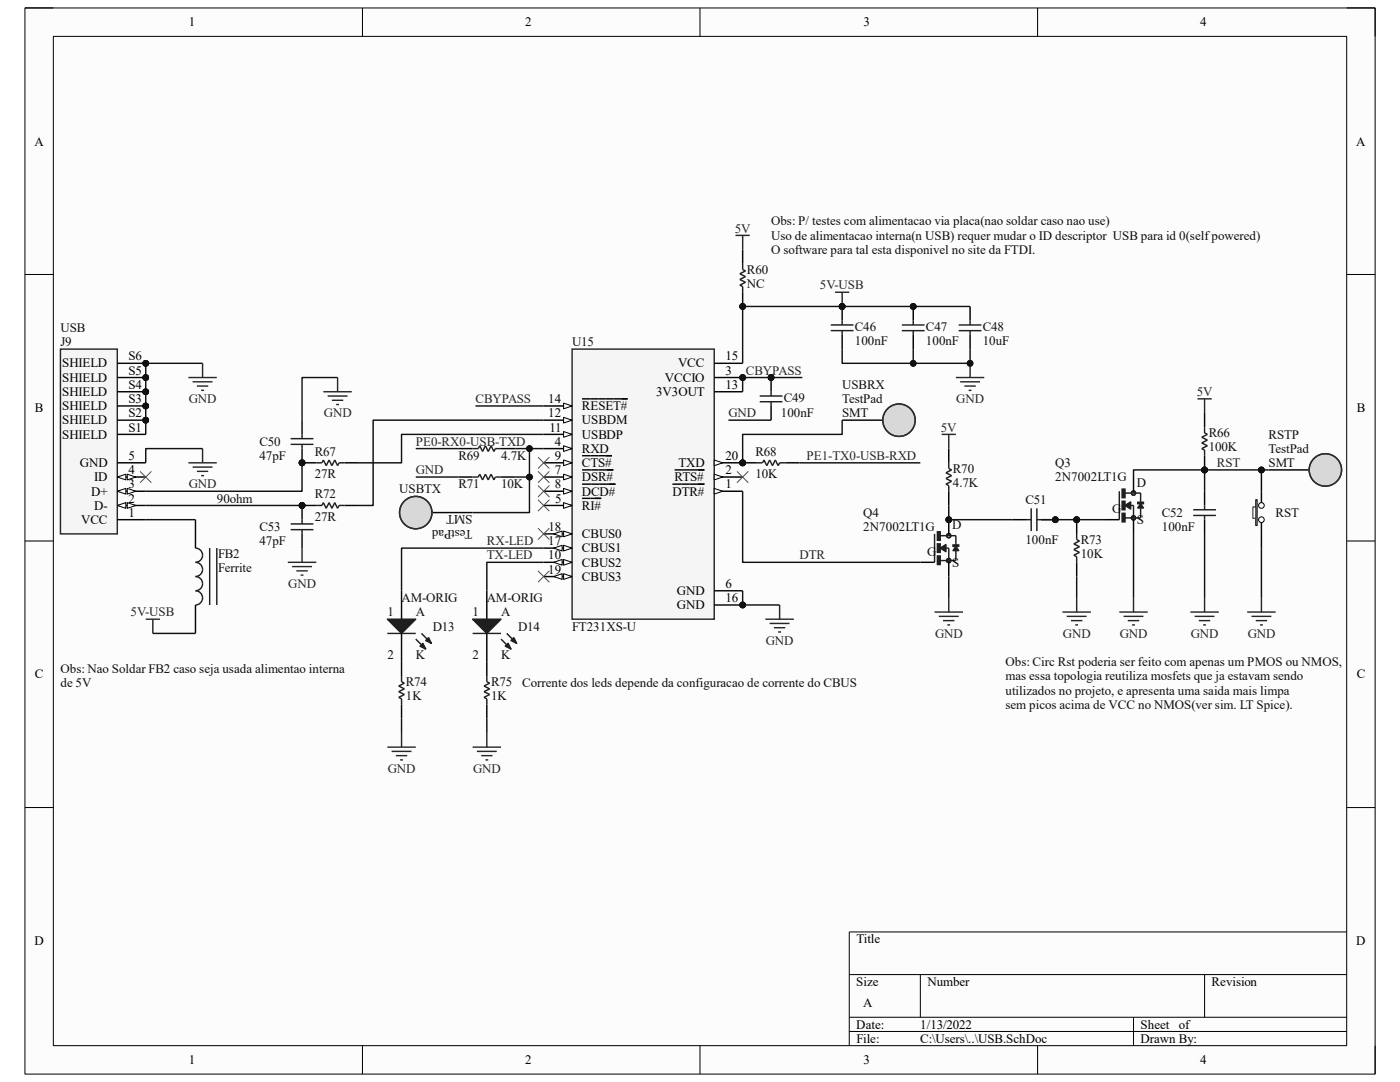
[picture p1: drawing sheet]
<svg xmlns="http://www.w3.org/2000/svg" width="279mm" height="216mm" viewBox="0 0 279 216" stroke-linecap="round" stroke-linejoin="round" font-family="sans-serif">
<path d="M5 1.6h269.4v212.7h-269.4z" fill-rule="evenodd" fill="#fcfcfc"/>
<path d="M5 1.6h269.4v212.7h-269.4z" fill="none" stroke="#000" stroke-width=".2"/>
<path d="M10.6 7.3h258.2v201.4h-258.2z" fill-rule="evenodd" fill="#fcfcfc"/>
<g fill="none" stroke="#000" stroke-width=".2">
<path d="M5 1.6h5.6M10.6 7.3h258.2v201.4h-258.2zM72.3 1.6v5.7M139.7 1.6v5.7M207.1 1.6v5.7M268.8 1.6h5.6v5.7M5 54.8h5.6M268.8 54.8h5.6M5 107.9h5.6M268.8 107.9h5.6M5 161.1h5.6M268.8 161.1h5.6"/>
<path d="M169.5 194.5h99.3M183.7 194.5v8.5M240.4 194.5v8.5M268.8 186h-99.3v22.7M72.3 208.7v5.6M139.7 208.7v5.6M169.5 203h99.3M169.5 205.8h99.3M207.1 208.7v5.6M226.2 203v5.7M274.4 208.7v5.6"/>
</g>
<circle cx="148.2" cy="75.3" r=".57" fill="#0e0e0e"/>
<circle cx="148.2" cy="75.3" r=".57" fill="none" stroke="#0e0e0e" stroke-width=".2"/>
<circle cx="148.2" cy="92.4" r=".57" fill="#0e0e0e"/>
<circle cx="148.2" cy="92.4" r=".57" fill="none" stroke="#0e0e0e" stroke-width=".2"/>
<circle cx="148.2" cy="120.7" r=".57" fill="#0e0e0e"/>
<circle cx="148.2" cy="120.7" r=".57" fill="none" stroke="#0e0e0e" stroke-width=".2"/>
<path d="M114.2 69.7h28.3v53.9h-28.3z" fill-rule="evenodd" fill="#f5f5f5"/>
<path d="M114.2 69.7h28.3v53.9h-28.3z" fill="none" stroke="#262626" stroke-width=".29"/>
<path d="M108.5 81h5.7" fill="none" stroke="#000" stroke-width=".29"/>
<path d="M112.5 80.4l1.7 .6-1.7 .6z" fill="#fbfbfb"/>
<path d="M112.5 80.4l1.7 .6-1.7 .6z" fill="none" stroke="#000" stroke-width=".2"/>
<path d="M116.2 79.6h9.1M108.5 83.8h5.7" fill="none" stroke="#000" stroke-width=".29"/>
<path d="M112.5 83.3l1.7 .5-1.7 .6z" fill="#fbfbfb"/>
<path d="M112.5 83.3l1.7 .5-1.7 .6z" fill="none" stroke="#000" stroke-width=".2"/>
<path d="M108.5 86.7h5.7" fill="none" stroke="#000" stroke-width=".29"/>
<path d="M112.5 86.1l1.7 .6-1.7 .5z" fill="#fbfbfb"/>
<path d="M112.5 86.1l1.7 .6-1.7 .5z" fill="none" stroke="#000" stroke-width=".2"/>
<path d="M108.5 89.5h5.7" fill="none" stroke="#000" stroke-width=".29"/>
<path d="M112.5 88.9l1.7 .6-1.7 .6z" fill="#fbfbfb"/>
<path d="M112.5 88.9l1.7 .6-1.7 .6z" fill="none" stroke="#000" stroke-width=".2"/>
<path d="M108.5 92.4h5.7" fill="none" stroke="#000" stroke-width=".29"/>
<path d="M112.5 91.8l1.7 .6-1.7 .5z" fill="#fbfbfb"/>
<path d="M112.5 91.8l1.7 .6-1.7 .5z" fill="none" stroke="#000" stroke-width=".2"/>
<path d="M108.5 95.2h5.7M116.2 90.9h5.9" fill="none" stroke="#000" stroke-width=".29"/>
<path d="M112.5 94.6l1.7 .6-1.7 .6z" fill="#fbfbfb"/>
<path d="M112.5 94.6l1.7 .6-1.7 .6z" fill="none" stroke="#000" stroke-width=".2"/>
<path d="M108.5 98h5.7M116.2 93.8h6.2" fill="none" stroke="#000" stroke-width=".29"/>
<path d="M112.5 97.5l1.7 .5-1.7 .6z" fill="#fbfbfb"/>
<path d="M112.5 97.5l1.7 .5-1.7 .6z" fill="none" stroke="#000" stroke-width=".2"/>
<path d="M116.2 96.6h6.6M108.5 100.9h5.7" fill="none" stroke="#000" stroke-width=".29"/>
<path d="M112.5 100.3l1.7 .6-1.7 .5z" fill="#fbfbfb"/>
<path d="M112.5 100.3l1.7 .6-1.7 .5z" fill="none" stroke="#000" stroke-width=".2"/>
<path d="M116.2 99.4h3.8M108.5 106.5h5.7" fill="none" stroke="#000" stroke-width=".29"/>
<path d="M112.5 106l1.7 .5-1.7 .6z" fill="#fbfbfb"/>
<path d="M112.5 106l1.7 .5-1.7 .6z" fill="none" stroke="#000" stroke-width=".2"/>
<path d="M110.5 106.5l1.7-.5v1.1z" fill="#fbfbfb"/>
<path d="M110.5 106.5l1.7-.5v1.1z" fill="none" stroke="#000" stroke-width=".2"/>
<path d="M108.5 109.4h5.7" fill="none" stroke="#000" stroke-width=".29"/>
<path d="M112.5 108.8l1.7 .6-1.7 .5z" fill="#fbfbfb"/>
<path d="M112.5 108.8l1.7 .6-1.7 .5z" fill="none" stroke="#000" stroke-width=".2"/>
<path d="M110.5 109.4l1.7-.6v1.1z" fill="#fbfbfb"/>
<path d="M110.5 109.4l1.7-.6v1.1z" fill="none" stroke="#000" stroke-width=".2"/>
<path d="M108.5 112.2h5.7" fill="none" stroke="#000" stroke-width=".29"/>
<path d="M112.5 111.6l1.7 .6-1.7 .6z" fill="#fbfbfb"/>
<path d="M112.5 111.6l1.7 .6-1.7 .6z" fill="none" stroke="#000" stroke-width=".2"/>
<path d="M110.5 112.2l1.7-.6v1.2z" fill="#fbfbfb"/>
<path d="M110.5 112.2l1.7-.6v1.2z" fill="none" stroke="#000" stroke-width=".2"/>
<path d="M108.5 115h5.7" fill="none" stroke="#000" stroke-width=".29"/>
<path d="M112.5 114.5l1.7 .5-1.7 .6z" fill="#fbfbfb"/>
<path d="M112.5 114.5l1.7 .5-1.7 .6z" fill="none" stroke="#000" stroke-width=".2"/>
<path d="M110.5 115l1.7-.5v1.1z" fill="#fbfbfb"/>
<path d="M110.5 115l1.7-.5v1.1z" fill="none" stroke="#000" stroke-width=".2"/>
<path d="M142.5 72.5h5.7M142.5 75.3h5.7" fill="none" stroke="#000" stroke-width=".29"/>
<circle cx="148.2" cy="75.3" r=".57" fill="#0e0e0e"/>
<circle cx="148.2" cy="75.3" r=".57" fill="none" stroke="#0e0e0e" stroke-width=".2"/>
<path d="M142.5 78.2h5.7M142.5 92.4h5.7" fill="none" stroke="#000" stroke-width=".29"/>
<path d="M142.5 91.8l1.7 .6-1.7 .5z" fill="#fbfbfb"/>
<path d="M142.5 91.8l1.7 .6-1.7 .5z" fill="none" stroke="#000" stroke-width=".2"/>
<circle cx="148.2" cy="92.4" r=".57" fill="#0e0e0e"/>
<circle cx="148.2" cy="92.4" r=".57" fill="none" stroke="#0e0e0e" stroke-width=".2"/>
<path d="M142.5 95.2h5.7" fill="none" stroke="#000" stroke-width=".29"/>
<path d="M142.5 94.6l1.7 .6-1.7 .6z" fill="#fbfbfb"/>
<path d="M142.5 94.6l1.7 .6-1.7 .6z" fill="none" stroke="#000" stroke-width=".2"/>
<path d="M134.6 93.8h6M142.5 98h5.7" fill="none" stroke="#000" stroke-width=".29"/>
<path d="M142.5 97.5l1.7 .5-1.7 .6z" fill="#fbfbfb"/>
<path d="M142.5 97.5l1.7 .5-1.7 .6z" fill="none" stroke="#000" stroke-width=".2"/>
<path d="M134.2 96.6h6.4M142.5 117.9h5.7M142.5 120.7h5.7" fill="none" stroke="#000" stroke-width=".29"/>
<circle cx="148.2" cy="120.7" r=".57" fill="#0e0e0e"/>
<circle cx="148.2" cy="120.7" r=".57" fill="none" stroke="#0e0e0e" stroke-width=".2"/>
<path d="M80.1 117.9v5.7M80.1 126.4v8.5M80.1 140.6v2.8" fill="none" stroke="#000" stroke-width=".29"/>
<path d="M80.1 134.9v1.1l.6 .3-1.1 .6 1.1 .6-1.1 .5 1.1 .6-1.1 .6 .5 .2v1.2" fill="none" stroke="#1c1c1c" stroke-width=".29"/>
<path d="M77.3 149.1h5.7M78.2 149.9h3.9M79 150.8h2.3M79.9 151.6h.5M80.1 146.2v2.9" fill="none" stroke="#262626" stroke-width=".29"/>
<path d="M77.3 123.6h5.7l-2.9 2.8z" fill="#1c1c1c"/>
<path d="M77.3 123.6h5.7l-2.9 2.8zM83 127.5l2 2M84.1 126.4l2 2" fill="none" stroke="#1c1c1c" stroke-width=".29"/>
<path d="M84.4 128.4l.6 1.1-1.2-.6z" fill="#1c1c1c"/>
<path d="M84.4 128.4l.6 1.1-1.2-.6z" fill="none" stroke="#1c1c1c" stroke-width=".29"/>
<path d="M85 127.8l.5-.6 .6 1.2z" fill="#1c1c1c"/>
<path d="M77.3 126.4h5.7M85 127.8l.5-.6 .6 1.2zM97.2 134.9v1.1l.5 .3-1.1 .6 1.1 .6-1.1 .5 1.1 .6-1.1 .6 .6 .2v1.2" fill="none" stroke="#1c1c1c" stroke-width=".29"/>
<path d="M97.2 117.9v5.7M97.2 126.4v8.5M97.2 140.6v2.8" fill="none" stroke="#000" stroke-width=".29"/>
<path d="M94.3 149.1h5.7M95.2 149.9h3.9M96 150.8h2.3M96.9 151.6h.5M97.2 146.2v2.9" fill="none" stroke="#262626" stroke-width=".29"/>
<path d="M94.3 123.6h5.7l-2.8 2.8z" fill="#1c1c1c"/>
<path d="M94.3 123.6h5.7l-2.8 2.8zM100 127.5l2 2M101.1 126.4l2 2" fill="none" stroke="#1c1c1c" stroke-width=".29"/>
<path d="M101.4 128.4l.6 1.1-1.2-.6z" fill="#1c1c1c"/>
<path d="M101.4 128.4l.6 1.1-1.2-.6z" fill="none" stroke="#1c1c1c" stroke-width=".29"/>
<path d="M102.5 127.2l.6 1.2-1.1-.6z" fill="#1c1c1c"/>
<path d="M94.3 126.4h5.7M102.5 127.2l.6 1.2-1.1-.6z" fill="none" stroke="#1c1c1c" stroke-width=".29"/>
<circle cx="168.1" cy="61.2" r=".57" fill="#0e0e0e"/>
<circle cx="168.1" cy="61.2" r=".57" fill="none" stroke="#0e0e0e" stroke-width=".2"/>
<path d="M168.1 61.2v2.8" fill="none" stroke="#000" stroke-width=".29"/>
<circle cx="168.1" cy="61.2" r=".57" fill="#0e0e0e"/>
<circle cx="168.1" cy="61.2" r=".57" fill="none" stroke="#0e0e0e" stroke-width=".2"/>
<path d="M168.1 66.8v2.9M193.6 61.2v2.8M193.6 66.8v2.9" fill="none" stroke="#000" stroke-width=".29"/>
<path d="M165.8 66h4.5M165.8 64.8h4.5M168.1 64v.8M168.1 66v.8M191.3 66h4.6M191.3 64.8h4.6M193.6 64v.8M193.6 66v.8" fill="none" stroke="#1c1c1c" stroke-width=".29"/>
<path d="M166.7 58.3h2.8M168.1 58.3v2.9" fill="none" stroke="#262626" stroke-width=".29"/>
<circle cx="168.1" cy="61.2" r=".57" fill="#0e0e0e"/>
<circle cx="168.1" cy="61.2" r=".57" fill="none" stroke="#0e0e0e" stroke-width=".2"/>
<circle cx="29.1" cy="83.8" r=".57" fill="#0e0e0e"/>
<circle cx="29.1" cy="83.8" r=".57" fill="none" stroke="#0e0e0e" stroke-width=".2"/>
<circle cx="29.1" cy="81" r=".57" fill="#0e0e0e"/>
<circle cx="29.1" cy="81" r=".57" fill="none" stroke="#0e0e0e" stroke-width=".2"/>
<circle cx="29.1" cy="78.2" r=".57" fill="#0e0e0e"/>
<circle cx="29.1" cy="78.2" r=".57" fill="none" stroke="#0e0e0e" stroke-width=".2"/>
<circle cx="29.1" cy="75.3" r=".57" fill="#0e0e0e"/>
<circle cx="29.1" cy="75.3" r=".57" fill="none" stroke="#0e0e0e" stroke-width=".2"/>
<circle cx="29.1" cy="72.5" r=".57" fill="#0e0e0e"/>
<circle cx="29.1" cy="72.5" r=".57" fill="none" stroke="#0e0e0e" stroke-width=".2"/>
<path d="M12.1 69.7h11.3v36.8h-11.3z" fill-rule="evenodd" fill="#f5f5f5"/>
<path d="M12.1 69.7h11.3v36.8h-11.3z" fill="none" stroke="#262626" stroke-width=".29"/>
<path d="M23.4 103.7h5.7M23.4 100.9h5.7" fill="none" stroke="#000" stroke-width=".29"/>
<path d="M23.4 100.9l1.7-.6v1.1z" fill="#fbfbfb"/>
<path d="M23.4 100.9l1.7-.6v1.1z" fill="none" stroke="#000" stroke-width=".2"/>
<path d="M25.4 100.3l1.7 .6-1.7 .5z" fill="#fbfbfb"/>
<path d="M25.4 100.3l1.7 .6-1.7 .5z" fill="none" stroke="#000" stroke-width=".2"/>
<path d="M23.4 98h5.7" fill="none" stroke="#000" stroke-width=".29"/>
<path d="M23.4 98l1.7-.5v1.1z" fill="#fbfbfb"/>
<path d="M23.4 98l1.7-.5v1.1z" fill="none" stroke="#000" stroke-width=".2"/>
<path d="M25.4 97.5l1.7 .5-1.7 .6z" fill="#fbfbfb"/>
<path d="M25.4 97.5l1.7 .5-1.7 .6z" fill="none" stroke="#000" stroke-width=".2"/>
<path d="M23.4 95.2h5.7" fill="none" stroke="#000" stroke-width=".29"/>
<path d="M23.4 95.2l1.7-.6v1.2z" fill="#fbfbfb"/>
<path d="M23.4 95.2l1.7-.6v1.2z" fill="none" stroke="#000" stroke-width=".2"/>
<path d="M25.4 94.6l1.7 .6-1.7 .6z" fill="#fbfbfb"/>
<path d="M25.4 94.6l1.7 .6-1.7 .6z" fill="none" stroke="#000" stroke-width=".2"/>
<path d="M23.4 92.4h5.7M23.4 86.7h5.7" fill="none" stroke="#000" stroke-width=".29"/>
<path d="M23.4 83.8h5.7" fill="none" stroke="#000" stroke-width=".28"/>
<circle cx="29.1" cy="83.8" r=".57" fill="#0e0e0e"/>
<circle cx="29.1" cy="83.8" r=".57" fill="none" stroke="#0e0e0e" stroke-width=".2"/>
<path d="M23.4 81h5.7" fill="none" stroke="#000" stroke-width=".28"/>
<circle cx="29.1" cy="81" r=".57" fill="#0e0e0e"/>
<circle cx="29.1" cy="81" r=".57" fill="none" stroke="#0e0e0e" stroke-width=".2"/>
<path d="M23.4 78.2h5.7" fill="none" stroke="#000" stroke-width=".28"/>
<circle cx="29.1" cy="78.2" r=".57" fill="#0e0e0e"/>
<circle cx="29.1" cy="78.2" r=".57" fill="none" stroke="#0e0e0e" stroke-width=".2"/>
<path d="M23.4 75.3h5.7" fill="none" stroke="#000" stroke-width=".28"/>
<circle cx="29.1" cy="75.3" r=".57" fill="#0e0e0e"/>
<circle cx="29.1" cy="75.3" r=".57" fill="none" stroke="#0e0e0e" stroke-width=".2"/>
<path d="M23.4 72.5h5.7" fill="none" stroke="#000" stroke-width=".28"/>
<circle cx="29.1" cy="72.5" r=".57" fill="#0e0e0e"/>
<circle cx="29.1" cy="72.5" r=".57" fill="none" stroke="#0e0e0e" stroke-width=".2"/>
<path d="M37.6 75.3h5.7M38.4 76.2h4M39.3 77h2.3M40.1 77.9h.6M40.4 72.5v2.8" fill="none" stroke="#262626" stroke-width=".28"/>
<circle cx="182.3" cy="61.2" r=".57" fill="#0e0e0e"/>
<circle cx="182.3" cy="61.2" r=".57" fill="none" stroke="#0e0e0e" stroke-width=".2"/>
<path d="M182.3 61.2v2.8" fill="none" stroke="#000" stroke-width=".29"/>
<circle cx="182.3" cy="61.2" r=".57" fill="#0e0e0e"/>
<circle cx="182.3" cy="61.2" r=".57" fill="none" stroke="#0e0e0e" stroke-width=".2"/>
<path d="M182.3 66.8v2.9" fill="none" stroke="#000" stroke-width=".29"/>
<path d="M180 66h4.5M180 64.8h4.5M182.3 64v.8M182.3 66v.8" fill="none" stroke="#1c1c1c" stroke-width=".29"/>
<circle cx="60.3" cy="92.4" r=".57" fill="#0e0e0e"/>
<circle cx="60.3" cy="92.4" r=".57" fill="none" stroke="#0e0e0e" stroke-width=".2"/>
<path d="M60.3 92.4h2.8" fill="none" stroke="#000" stroke-width=".29"/>
<circle cx="60.3" cy="92.4" r=".57" fill="#0e0e0e"/>
<circle cx="60.3" cy="92.4" r=".57" fill="none" stroke="#0e0e0e" stroke-width=".2"/>
<path d="M68.8 92.4h2.8" fill="none" stroke="#000" stroke-width=".29"/>
<path d="M63.1 92.4h1.2l.2-.6 .6 1.1 .6-1.1 .5 1.1 .6-1.1 .6 1.1 .3-.5h1.1" fill="none" stroke="#1c1c1c" stroke-width=".29"/>
<circle cx="60.3" cy="100.9" r=".57" fill="#0e0e0e"/>
<circle cx="60.3" cy="100.9" r=".57" fill="none" stroke="#0e0e0e" stroke-width=".2"/>
<path d="M60.3 100.9h2.8" fill="none" stroke="#000" stroke-width=".29"/>
<circle cx="60.3" cy="100.9" r=".57" fill="#0e0e0e"/>
<circle cx="60.3" cy="100.9" r=".57" fill="none" stroke="#0e0e0e" stroke-width=".2"/>
<path d="M68.8 100.9h2.8" fill="none" stroke="#000" stroke-width=".29"/>
<path d="M63.1 100.9h1.2l.2-.6 .6 1.1 .6-1.1 .5 1.1 .6-1.1 .6 1.1 .3-.5h1.1" fill="none" stroke="#1c1c1c" stroke-width=".29"/>
<path d="M28 94.1l2.2 2.2M30.2 94.1l-2.2 2.2" fill="none" stroke="#4c4c4c" stroke-width=".2"/>
<circle cx="60.3" cy="92.4" r=".57" fill="#0e0e0e"/>
<circle cx="60.3" cy="92.4" r=".57" fill="none" stroke="#0e0e0e" stroke-width=".2"/>
<path d="M60.3 89.5v2.9" fill="none" stroke="#000" stroke-width=".29"/>
<circle cx="60.3" cy="92.4" r=".57" fill="#0e0e0e"/>
<circle cx="60.3" cy="92.4" r=".57" fill="none" stroke="#0e0e0e" stroke-width=".2"/>
<path d="M60.3 83.8v2.9" fill="none" stroke="#000" stroke-width=".29"/>
<path d="M58 87.5h4.6M58 88.7h4.6M60.3 86.7v.8M60.3 88.7v.8" fill="none" stroke="#1c1c1c" stroke-width=".29"/>
<path d="M64.5 78.2h5.7M65.4 79h4M66.2 79.9h2.3M67.4 75.3v2.9M67.1 80.7h.6" fill="none" stroke="#262626" stroke-width=".28"/>
<circle cx="60.3" cy="100.9" r=".57" fill="#0e0e0e"/>
<circle cx="60.3" cy="100.9" r=".57" fill="none" stroke="#0e0e0e" stroke-width=".2"/>
<path d="M60.3 100.9v2.8" fill="none" stroke="#000" stroke-width=".29"/>
<circle cx="60.3" cy="100.9" r=".57" fill="#0e0e0e"/>
<circle cx="60.3" cy="100.9" r=".57" fill="none" stroke="#0e0e0e" stroke-width=".2"/>
<path d="M60.3 106.5v2.9" fill="none" stroke="#000" stroke-width=".29"/>
<path d="M58 105.7h4.6M58 104.5h4.6M60.3 103.7v.8M60.3 105.7v.8" fill="none" stroke="#1c1c1c" stroke-width=".29"/>
<path d="M37.6 92.4h5.7M38.4 93.2h4M39.3 94.1h2.3M40.1 94.9h.6M40.4 89.5v2.9M57.4 112.2h5.7M58.3 113.1h4M59.2 113.9h2.2M60 114.8h.6M60.3 109.4v2.8" fill="none" stroke="#262626" stroke-width=".29"/>
<circle cx="240.4" cy="93.8" r=".57" fill="#0e0e0e"/>
<circle cx="240.4" cy="93.8" r=".57" fill="none" stroke="#0e0e0e" stroke-width=".2"/>
<path d="M240.4 90.9v2.9" fill="none" stroke="#000" stroke-width=".29"/>
<circle cx="240.4" cy="93.8" r=".57" fill="#0e0e0e"/>
<circle cx="240.4" cy="93.8" r=".57" fill="none" stroke="#0e0e0e" stroke-width=".2"/>
<path d="M240.4 82.4v2.9" fill="none" stroke="#000" stroke-width=".29"/>
<path d="M240.4 85.3v1.1l.6 .3-1.2 .5 1.2 .6-1.2 .6 1.2 .6-1.2 .5 .6 .3v1.1" fill="none" stroke="#1c1c1c" stroke-width=".29"/>
<path d="M239 79.6h2.8M240.4 79.6v2.8" fill="none" stroke="#262626" stroke-width=".29"/>
<circle cx="153.9" cy="75.3" r=".57" fill="#0e0e0e"/>
<circle cx="153.9" cy="75.3" r=".57" fill="none" stroke="#0e0e0e" stroke-width=".2"/>
<path d="M153.9 75.3v2.9" fill="none" stroke="#000" stroke-width=".29"/>
<circle cx="153.9" cy="75.3" r=".57" fill="#0e0e0e"/>
<circle cx="153.9" cy="75.3" r=".57" fill="none" stroke="#0e0e0e" stroke-width=".2"/>
<path d="M91.5 95.2h2.8M91.5 89.5h2.8M100 95.2h2.8M100 89.5h2.8M153.9 81v2.8" fill="none" stroke="#000" stroke-width=".29"/>
<path d="M151.6 79h4.6M153.9 78.2v.8M94.3 95.2h1.2l.2-.6 .6 1.2 .6-1.2 .5 1.2 .6-1.2 .6 1.2 .3-.6h1.1M94.3 89.5h1.2l.2-.6 .6 1.2 .6-1.2 .5 1.2 .6-1.2 .6 1.2 .3-.6h1.1M151.6 80.2h4.6M153.9 80.2v.8" fill="none" stroke="#1c1c1c" stroke-width=".29"/>
<g fill="none" stroke="#4c4c4c" stroke-width=".2">
<path d="M107.4 91.2l2.2 2.3M107.4 94.1l2.2 2.2M107.4 96.9l2.2 2.3M107.4 99.7l2.2 2.3M109.6 91.2l-2.2 2.3M109.6 94.1l-2.2 2.2M109.6 96.9l-2.2 2.3M109.6 99.7l-2.2 2.3M147.1 94.1l2.2 2.2M149.3 94.1l-2.2 2.2M107.4 105.4l2.2 2.3M107.4 113.9l2.2 2.3"/>
<path d="M109.6 105.4l-2.2 2.3M109.6 113.9l-2.2 2.3"/>
</g>
<path d="M152.7 123.6h5.7M153.6 124.4h4M154.5 125.3h2.2M155.3 126.1h.6M155.6 120.7v2.9" fill="none" stroke="#262626" stroke-width=".29"/>
<circle cx="148.2" cy="92.4" r=".57" fill="#0e0e0e"/>
<circle cx="148.2" cy="92.4" r=".57" fill="none" stroke="#0e0e0e" stroke-width=".2"/>
<path d="M148.2 92.4h2.9M156.7 92.4h2.9" fill="none" stroke="#000" stroke-width=".29"/>
<circle cx="148.2" cy="92.4" r=".57" fill="#0e0e0e"/>
<circle cx="148.2" cy="92.4" r=".57" fill="none" stroke="#0e0e0e" stroke-width=".2"/>
<path d="M151.1 92.4h1.1l.3-.6 .5 1.1 .6-1.1 .6 1.1 .5-1.1 .6 1.1 .3-.5h1.1M238.1 102.8h4.6M238.1 101.7h4.6M240.4 100.9v.8M240.4 102.8v.9" fill="none" stroke="#1c1c1c" stroke-width=".29"/>
<path d="M240.4 119.3v2.8M251.7 119.3v2.8M237.6 122.1h5.6M238.4 123h4M239.3 123.8h2.2M240.1 124.7h.6M248.9 122.1h5.7M249.8 123h3.9M250.6 123.8h2.3M251.5 124.7h.5" fill="none" stroke="#262626" stroke-width=".29"/>
<path d="M240.4 98v2.9M240.4 103.7v2.8" fill="none" stroke="#000" stroke-width=".29"/>
<circle cx="251.7" cy="103.7" r=".57" fill="#fefefe"/>
<g fill="none" stroke="#000" stroke-width=".2">
<path d="M250.6 99.7h.3v5.1h-.3z"/>
<circle cx="251.7" cy="103.7" r=".57"/>
</g>
<path d="M250.8 99.7v5.1" fill="none" stroke="#fefefe" stroke-width=".28"/>
<circle cx="251.7" cy="100.9" r=".57" fill="#fefefe"/>
<circle cx="251.7" cy="100.9" r=".57" fill="none" stroke="#000" stroke-width=".2"/>
<path d="M250 101.1h.6v2.3h-.6z" fill-rule="evenodd" fill="#fefefe"/>
<path d="M250 101.1h.6v2.3h-.6z" fill="none" stroke="#262626" stroke-width=".2"/>
<path d="M251.7 95.2v5.1M251.7 104.3v5.1" fill="none" stroke="#000" stroke-width=".29"/>
<path d="M223.9 97.6h.6v1.7h-.6z" fill-rule="evenodd" fill="#1c1c1c"/>
<path d="M223.9 97.6h.6v1.7h-.6z" fill="none" stroke="#1c1c1c" stroke-width=".29"/>
<path d="M223.9 100h.6v1.7h-.6z" fill-rule="evenodd" fill="#1c1c1c"/>
<path d="M223.9 100h.6v1.7h-.6z" fill="none" stroke="#1c1c1c" stroke-width=".29"/>
<path d="M223.9 102.4h.6v1.7h-.6z" fill-rule="evenodd" fill="#1c1c1c"/>
<path d="M223.9 102.4h.6v1.7h-.6z" fill="none" stroke="#1c1c1c" stroke-width=".29"/>
<path d="M227.1 100.2h1.1v.3h-1.1z" fill-rule="evenodd" fill="#1c1c1c"/>
<path d="M223.4 98v5.7M224.4 98.4h3.2v4.9h-3.2M226.2 98v.4M225.6 100.9h.6v2.8M227.1 100.2h1.1v.3h-1.1z" fill="none" stroke="#1c1c1c" stroke-width=".29"/>
<path d="M224.5 100.9l1.1-.7v1.4z" fill="#1c1c1c"/>
<path d="M224.5 100.9l1.1-.7v1.4z" fill="none" stroke="#1c1c1c" stroke-width=".29"/>
<path d="M227.6 100.5l.6 .9h-1.1z" fill="#1c1c1c"/>
<path d="M227.6 100.5l.6 .9h-1.1z" fill="none" stroke="#1c1c1c" stroke-width=".29"/>
<path d="M226.1 98.3h.2v.2h-.2zM226.1 103.2h.2v.2h-.2z" fill="none" stroke="#1c1c1c" stroke-width=".85" stroke-linecap="butt"/>
<path d="M226.2 95.2v2.8M220.5 103.7h2.9M226.2 103.7v2.8" fill="none" stroke="#000" stroke-width=".29"/>
<circle cx="214.9" cy="103.7" r=".57" fill="#0e0e0e"/>
<circle cx="214.9" cy="103.7" r=".57" fill="none" stroke="#0e0e0e" stroke-width=".2"/>
<path d="M214.9 103.7v2.8M214.9 112.2v2.8" fill="none" stroke="#000" stroke-width=".29"/>
<circle cx="214.9" cy="103.7" r=".57" fill="#0e0e0e"/>
<circle cx="214.9" cy="103.7" r=".57" fill="none" stroke="#0e0e0e" stroke-width=".2"/>
<path d="M214.9 106.5v1.2l.5 .2-1.1 .6 1.1 .6-1.1 .6 1.1 .5-1.1 .6 .6 .3v1.1" fill="none" stroke="#1c1c1c" stroke-width=".29"/>
<path d="M214.9 119.3v2.8M226.2 119.3v2.8M212 122.1h5.7M212.9 123h4M213.7 123.8h2.3M214.6 124.7h.5M223.4 122.1h5.7M224.2 123h4M225.1 123.8h2.3M225.9 124.7h.6" fill="none" stroke="#262626" stroke-width=".29"/>
<circle cx="210.6" cy="103.7" r=".57" fill="#0e0e0e"/>
<circle cx="210.6" cy="103.7" r=".57" fill="none" stroke="#0e0e0e" stroke-width=".2"/>
<path d="M202.1 103.7h2.8M207.8 103.7h2.8" fill="none" stroke="#000" stroke-width=".29"/>
<circle cx="210.6" cy="103.7" r=".57" fill="#0e0e0e"/>
<circle cx="210.6" cy="103.7" r=".57" fill="none" stroke="#0e0e0e" stroke-width=".2"/>
<path d="M204.9 103.7h.9M205.8 101.4v4.6M206.9 101.4v4.6M206.9 103.7h.9" fill="none" stroke="#1c1c1c" stroke-width=".29"/>
<circle cx="189.3" cy="103.7" r=".57" fill="#0e0e0e"/>
<circle cx="189.3" cy="103.7" r=".57" fill="none" stroke="#0e0e0e" stroke-width=".2"/>
<path d="M187.1 106.1h.5v1.7h-.5z" fill-rule="evenodd" fill="#1c1c1c"/>
<path d="M187.1 106.1h.5v1.7h-.5z" fill="none" stroke="#1c1c1c" stroke-width=".29"/>
<path d="M187.1 108.5h.5v1.7h-.5z" fill-rule="evenodd" fill="#1c1c1c"/>
<path d="M187.1 108.5h.5v1.7h-.5z" fill="none" stroke="#1c1c1c" stroke-width=".29"/>
<path d="M187.1 110.9h.5v1.7h-.5z" fill-rule="evenodd" fill="#1c1c1c"/>
<path d="M187.1 110.9h.5v1.7h-.5z" fill="none" stroke="#1c1c1c" stroke-width=".29"/>
<path d="M190.2 108.7h1.1v.3h-1.1z" fill-rule="evenodd" fill="#1c1c1c"/>
<path d="M186.5 106.5v5.7M187.6 106.9h3.2v5h-3.2M188.8 109.4h.5v2.8M189.3 106.5v.4M190.2 108.7h1.1v.3h-1.1z" fill="none" stroke="#1c1c1c" stroke-width=".29"/>
<path d="M187.6 109.4l1.2-.7v1.4z" fill="#1c1c1c"/>
<path d="M187.6 109.4l1.2-.7v1.4z" fill="none" stroke="#1c1c1c" stroke-width=".29"/>
<path d="M190.8 109l.5 .9h-1.1z" fill="#1c1c1c"/>
<path d="M190.8 109l.5 .9h-1.1z" fill="none" stroke="#1c1c1c" stroke-width=".29"/>
<path d="M189.2 111.8h.2v.2h-.2zM189.2 106.8h.2v.2h-.2z" fill="none" stroke="#1c1c1c" stroke-width=".85" stroke-linecap="butt"/>
<path d="M183.7 112.2h2.8M189.3 103.7v2.8" fill="none" stroke="#000" stroke-width=".29"/>
<circle cx="189.3" cy="103.7" r=".57" fill="#0e0e0e"/>
<circle cx="189.3" cy="103.7" r=".57" fill="none" stroke="#0e0e0e" stroke-width=".2"/>
<path d="M189.3 89.5v2.9M189.3 98v2.9M39 103.7v5.7M85.8 102.3h8.5M189.3 112.2v2.8M39 120.7v5.7" fill="none" stroke="#000" stroke-width=".29"/>
<path d="M189.3 92.4v1.1l.6 .3-1.1 .5 1.1 .6-1.1 .6 1.1 .5-1.1 .6 .5 .3v1.1M39 109.4a1.42 1.42 0 0 1 1.4 1.4 1.42 1.42 0 0 1-1.4 1.4 1.42 1.42 0 0 1 1.4 1.4 1.42 1.42 0 0 1-1.4 1.4 1.42 1.42 0 0 1 1.4 1 1.42 1.42 0 0 1-.6 1.6l-.8 .3a1.42 1.42 0 0 1 1.4 1.4 1.42 1.42 0 0 1-1.4 1.4M41.8 109.4v11.3M43.3 109.4v11.3" fill="none" stroke="#1c1c1c" stroke-width=".29"/>
<path d="M187.9 86.7h2.9M189.3 86.7v2.8M189.3 119.3v2.8M29.1 123.6h2.8M30.5 123.6v2.8M186.5 122.1h5.7M187.4 123h3.9M188.2 123.8h2.3M189.1 124.7h.5" fill="none" stroke="#262626" stroke-width=".29"/>
<circle cx="83" cy="102.3" r="3.3" fill="#d7d7d7"/>
<circle cx="83" cy="102.3" r="3.3" fill="none" stroke="#c0c0c0" stroke-width=".2"/>
<circle cx="83" cy="102.3" r="3.2" fill="none" stroke="#2e2e2e" stroke-width=".29"/>
<path d="M168.1 83.8h8.5" fill="none" stroke="#000" stroke-width=".29"/>
<circle cx="179.4" cy="83.8" r="3.3" fill="#d7d7d7"/>
<circle cx="179.4" cy="83.8" r="3.3" fill="none" stroke="#c0c0c0" stroke-width=".2"/>
<circle cx="179.4" cy="83.8" r="3.2" fill="none" stroke="#2e2e2e" stroke-width=".29"/>
<path d="M253.2 93.8h8.5" fill="none" stroke="#000" stroke-width=".29"/>
<circle cx="264.5" cy="93.8" r="3.3" fill="#d7d7d7"/>
<circle cx="264.5" cy="93.8" r="3.3" fill="none" stroke="#c0c0c0" stroke-width=".2"/>
<circle cx="264.5" cy="93.8" r="3.2" fill="none" stroke="#2e2e2e" stroke-width=".29"/>
<path d="M146.8 47h2.8M148.2 47v2.8" fill="none" stroke="#262626" stroke-width=".29"/>
<circle cx="148.2" cy="61.2" r=".57" fill="#0e0e0e"/>
<circle cx="148.2" cy="61.2" r=".57" fill="none" stroke="#0e0e0e" stroke-width=".2"/>
<path d="M148.2 49.8v2.8M148.2 58.3v2.9" fill="none" stroke="#000" stroke-width=".29"/>
<circle cx="148.2" cy="61.2" r=".57" fill="#0e0e0e"/>
<circle cx="148.2" cy="61.2" r=".57" fill="none" stroke="#0e0e0e" stroke-width=".2"/>
<path d="M148.2 52.6v1.2l.6 .3-1.2 .5 1.2 .6-1.2 .6 1.2 .5-1.2 .6 .6 .3v1.1" fill="none" stroke="#1c1c1c" stroke-width=".29"/>
<path d="M190.8 75.3h5.6M191.6 76.2h4M192.5 77h2.2M193.3 77.9h.6M193.6 72.5v2.8" fill="none" stroke="#262626" stroke-width=".29"/>
<circle cx="193.6" cy="72.5" r=".57" fill="#0e0e0e"/>
<circle cx="193.6" cy="72.5" r=".57" fill="none" stroke="#0e0e0e" stroke-width=".2"/>
<path d="M29.1 103.7h9.9M29.1 100.9h31.2M251.7 109.4v9.9" fill="none" stroke="#0e0e0e" stroke-width=".29"/>
<circle cx="60.3" cy="100.9" r=".57" fill="#0e0e0e"/>
<circle cx="60.3" cy="100.9" r=".57" fill="none" stroke="#0e0e0e" stroke-width=".2"/>
<path d="M60.3 92.4v5.6h-31.2" fill="none" stroke="#0e0e0e" stroke-width=".29"/>
<circle cx="60.3" cy="92.4" r=".57" fill="#0e0e0e"/>
<circle cx="60.3" cy="92.4" r=".57" fill="none" stroke="#0e0e0e" stroke-width=".2"/>
<path d="M40.4 72.5h-11.3v14.2M40.4 89.5h-11.3v2.9" fill="none" stroke="#0e0e0e" stroke-width=".29"/>
<circle cx="29.1" cy="72.5" r=".57" fill="#0e0e0e"/>
<circle cx="29.1" cy="72.5" r=".57" fill="none" stroke="#0e0e0e" stroke-width=".2"/>
<circle cx="29.1" cy="75.3" r=".57" fill="#0e0e0e"/>
<circle cx="29.1" cy="75.3" r=".57" fill="none" stroke="#0e0e0e" stroke-width=".2"/>
<circle cx="29.1" cy="78.2" r=".57" fill="#0e0e0e"/>
<circle cx="29.1" cy="78.2" r=".57" fill="none" stroke="#0e0e0e" stroke-width=".2"/>
<circle cx="29.1" cy="81" r=".57" fill="#0e0e0e"/>
<circle cx="29.1" cy="81" r=".57" fill="none" stroke="#0e0e0e" stroke-width=".2"/>
<circle cx="29.1" cy="83.8" r=".57" fill="#0e0e0e"/>
<circle cx="29.1" cy="83.8" r=".57" fill="none" stroke="#0e0e0e" stroke-width=".2"/>
<path d="M83 95.2h8.5M83 89.5h8.5M105.7 95.2v7.1h-11.4M108.5 83.8h-34v17.1h-2.9M108.5 86.7h-28.4v5.7h-8.5M108.5 109.4h-28.4v8.5M30.5 126.4h8.5" fill="none" stroke="#0e0e0e" stroke-width=".29"/>
<path d="M67.4 75.3h-7.1v8.5" fill="none" stroke="#0e0e0e" stroke-width=".28"/>
<circle cx="105.7" cy="95.2" r=".57" fill="#0e0e0e"/>
<circle cx="105.7" cy="95.2" r=".57" fill="none" stroke="#0e0e0e" stroke-width=".2"/>
<path d="M94.9 81h13.6M102.8 89.5h2.9v5.7h-2.9M108.5 112.2h-11.3v5.7" fill="none" stroke="#0e0e0e" stroke-width=".29"/>
<circle cx="105.7" cy="89.5" r=".57" fill="#0e0e0e"/>
<circle cx="105.7" cy="89.5" r=".57" fill="none" stroke="#0e0e0e" stroke-width=".2"/>
<circle cx="105.7" cy="95.2" r=".57" fill="#0e0e0e"/>
<circle cx="105.7" cy="95.2" r=".57" fill="none" stroke="#0e0e0e" stroke-width=".2"/>
<path d="M105.7 89.5h2.8" fill="none" stroke="#0e0e0e" stroke-width=".29"/>
<circle cx="105.7" cy="89.5" r=".57" fill="#0e0e0e"/>
<circle cx="105.7" cy="89.5" r=".57" fill="none" stroke="#0e0e0e" stroke-width=".2"/>
<path d="M145.4 83.8h8.5M148.2 117.9v2.8h7.4" fill="none" stroke="#0e0e0e" stroke-width=".29"/>
<circle cx="148.2" cy="120.7" r=".57" fill="#0e0e0e"/>
<circle cx="148.2" cy="120.7" r=".57" fill="none" stroke="#0e0e0e" stroke-width=".2"/>
<path d="M148.2 98v14.2h35.5M168.1 83.8v2.9h-19.9v5.7" fill="none" stroke="#0e0e0e" stroke-width=".29"/>
<circle cx="148.2" cy="92.4" r=".57" fill="#0e0e0e"/>
<circle cx="148.2" cy="92.4" r=".57" fill="none" stroke="#0e0e0e" stroke-width=".2"/>
<path d="M160.1 75.3h-11.9v2.9" fill="none" stroke="#0e0e0e" stroke-width=".29"/>
<circle cx="153.9" cy="75.3" r=".57" fill="#0e0e0e"/>
<circle cx="153.9" cy="75.3" r=".57" fill="none" stroke="#0e0e0e" stroke-width=".2"/>
<circle cx="148.2" cy="75.3" r=".57" fill="#0e0e0e"/>
<circle cx="148.2" cy="75.3" r=".57" fill="none" stroke="#0e0e0e" stroke-width=".2"/>
<path d="M168.1 61.2h-19.9v11.3" fill="none" stroke="#0e0e0e" stroke-width=".29"/>
<circle cx="168.1" cy="61.2" r=".57" fill="#0e0e0e"/>
<circle cx="168.1" cy="61.2" r=".57" fill="none" stroke="#0e0e0e" stroke-width=".2"/>
<circle cx="148.2" cy="61.2" r=".57" fill="#0e0e0e"/>
<circle cx="148.2" cy="61.2" r=".57" fill="none" stroke="#0e0e0e" stroke-width=".2"/>
<path d="M168.1 69.7v2.8h25.5v-2.8M159.6 92.4h24.1" fill="none" stroke="#0e0e0e" stroke-width=".29"/>
<circle cx="182.3" cy="72.5" r=".57" fill="#0e0e0e"/>
<circle cx="182.3" cy="72.5" r=".57" fill="none" stroke="#0e0e0e" stroke-width=".2"/>
<circle cx="193.6" cy="72.5" r=".57" fill="#0e0e0e"/>
<circle cx="193.6" cy="72.5" r=".57" fill="none" stroke="#0e0e0e" stroke-width=".2"/>
<path d="M168.1 61.2h25.5" fill="none" stroke="#0e0e0e" stroke-width=".29"/>
<circle cx="168.1" cy="61.2" r=".57" fill="#0e0e0e"/>
<circle cx="168.1" cy="61.2" r=".57" fill="none" stroke="#0e0e0e" stroke-width=".2"/>
<circle cx="182.3" cy="61.2" r=".57" fill="#0e0e0e"/>
<circle cx="182.3" cy="61.2" r=".57" fill="none" stroke="#0e0e0e" stroke-width=".2"/>
<path d="M189.3 100.9v2.8h12.8" fill="none" stroke="#0e0e0e" stroke-width=".29"/>
<circle cx="189.3" cy="103.7" r=".57" fill="#0e0e0e"/>
<circle cx="189.3" cy="103.7" r=".57" fill="none" stroke="#0e0e0e" stroke-width=".2"/>
<path d="M207.8 103.7h7.1" fill="none" stroke="#0e0e0e" stroke-width=".29"/>
<circle cx="210.6" cy="103.7" r=".57" fill="#0e0e0e"/>
<circle cx="210.6" cy="103.7" r=".57" fill="none" stroke="#0e0e0e" stroke-width=".2"/>
<circle cx="214.9" cy="103.7" r=".57" fill="#0e0e0e"/>
<circle cx="214.9" cy="103.7" r=".57" fill="none" stroke="#0e0e0e" stroke-width=".2"/>
<path d="M214.9 103.7h5.6" fill="none" stroke="#0e0e0e" stroke-width=".29"/>
<circle cx="214.9" cy="103.7" r=".57" fill="#0e0e0e"/>
<circle cx="214.9" cy="103.7" r=".57" fill="none" stroke="#0e0e0e" stroke-width=".2"/>
<path d="M240.4 93.8h-14.2v1.4" fill="none" stroke="#0e0e0e" stroke-width=".29"/>
<circle cx="240.4" cy="93.8" r=".57" fill="#0e0e0e"/>
<circle cx="240.4" cy="93.8" r=".57" fill="none" stroke="#0e0e0e" stroke-width=".2"/>
<path d="M240.4 93.8h11.3" fill="none" stroke="#0e0e0e" stroke-width=".29"/>
<circle cx="240.4" cy="93.8" r=".57" fill="#0e0e0e"/>
<circle cx="240.4" cy="93.8" r=".57" fill="none" stroke="#0e0e0e" stroke-width=".2"/>
<circle cx="251.7" cy="93.8" r=".57" fill="#0e0e0e"/>
<circle cx="251.7" cy="93.8" r=".57" fill="none" stroke="#0e0e0e" stroke-width=".2"/>
<path d="M251.7 93.8h1.5" fill="none" stroke="#0e0e0e" stroke-width=".29"/>
<circle cx="251.7" cy="93.8" r=".57" fill="#0e0e0e"/>
<circle cx="251.7" cy="93.8" r=".57" fill="none" stroke="#0e0e0e" stroke-width=".2"/>
<path d="M182.3 69.7v2.8M80.1 143.4v2.8M97.2 143.4v2.8" fill="none" stroke="#0e0e0e" stroke-width=".29"/>
<circle cx="182.3" cy="72.5" r=".57" fill="#0e0e0e"/>
<circle cx="182.3" cy="72.5" r=".57" fill="none" stroke="#0e0e0e" stroke-width=".2"/>
<path d="M240.4 93.8v4.2M189.3 115v4.3M214.9 115v4.3M226.2 106.5v12.8M240.4 106.5v12.8" fill="none" stroke="#0e0e0e" stroke-width=".29"/>
<circle cx="240.4" cy="93.8" r=".57" fill="#0e0e0e"/>
<circle cx="240.4" cy="93.8" r=".57" fill="none" stroke="#0e0e0e" stroke-width=".2"/>
<path d="M251.7 93.8v1.4" fill="none" stroke="#0e0e0e" stroke-width=".29"/>
<circle cx="251.7" cy="93.8" r=".57" fill="#0e0e0e"/>
<circle cx="251.7" cy="93.8" r=".57" fill="none" stroke="#0e0e0e" stroke-width=".2"/>
<g font-size="2.6">
<text x="37.7" y="5.2">1</text>
<text x="104.8" y="5.2">2</text>
<text x="172.3" y="5.2">3</text>
<text x="239.5" y="5.2">4</text>
<text x="6.9" y="29">A</text>
<text x="270.7" y="29">A</text>
<text x="25.7" y="71.9">S6</text>
<text x="144.8" y="71.9">15</text>
<text x="12.4" y="76.2">SHIELD</text>
<text x="12.4" y="73.3">SHIELD</text>
<text x="25.7" y="77.6">S4</text>
<text x="25.7" y="74.8">S5</text>
<text x="132.7" y="76.2">VCCIO</text>
<text x="135.3" y="73.3">VCC</text>
<text x="144.8" y="74.8">3</text>
<text x="144.8" y="77.6">13</text>
<text x="7" y="82.2">B</text>
<text x="12.4" y="81.8">SHIELD</text>
<text x="12.4" y="79">SHIELD</text>
<text x="25.7" y="83.3">S2</text>
<text x="25.7" y="80.4">S3</text>
<text x="109.4" y="80.4">14</text>
<text x="109.4" y="83.3">12</text>
<text x="116.1" y="81.8">RESET#</text>
<text x="130.9" y="79">3V3OUT</text>
<text x="270.8" y="82.2">B</text>
<text x="12.4" y="87.5">SHIELD</text>
<text x="12.4" y="84.7">SHIELD</text>
<text x="25.7" y="86.1">S1</text>
<text x="109.6" y="86.1">11</text>
<text x="110.7" y="88.9">4</text>
<text x="116.1" y="84.7">USBDM</text>
<text x="116.1" y="87.5">USBDP</text>
<text x="16" y="93.2">GND</text>
<text x="25.7" y="94.6">4</text>
<text x="25.7" y="91.8">5</text>
<text x="110.7" y="91.8">9</text>
<text x="110.7" y="94.6">7</text>
<text x="116.1" y="90.3">RXD</text>
<text x="116.1" y="93.2">CTS#</text>
<text x="135.4" y="93.2">TXD</text>
<text x="144.8" y="91.8">20</text>
<text x="144.8" y="94.6">2</text>
<text x="18.2" y="98.9">D+</text>
<text x="18.8" y="101.7">D-</text>
<text x="18.8" y="96.1">ID</text>
<text x="25.7" y="100.3">2</text>
<text x="25.7" y="97.5">3</text>
<text x="110.7" y="97.5">8</text>
<text x="110.8" y="100.3">5</text>
<text x="116.1" y="96.1">DSR#</text>
<text x="116.1" y="98.9">DCD#</text>
<text x="116.1" y="101.7">RI#</text>
<text x="134.2" y="98.9">DTR#</text>
<text x="134.6" y="96.1">RTS#</text>
<text x="144.8" y="97.5">1</text>
<text x="16.2" y="104.6">VCC</text>
<text x="25.7" y="103.1">1</text>
<text x="109.5" y="106">18</text>
<text x="116.1" y="107.4">CBUS0</text>
<text x="109.4" y="108.8">17</text>
<text x="109.4" y="111.6">10</text>
<text x="116.1" y="110.2">CBUS1</text>
<text x="116.1" y="113.1">CBUS2</text>
<text x="109.4" y="114.5">19</text>
<text x="116.1" y="115.9">CBUS3</text>
<text x="135.1" y="118.7">GND</text>
<text x="144.8" y="117.3">6</text>
<text x="135.1" y="121.6">GND</text>
<text x="144.8" y="120.1">16</text>
<text x="7" y="135.4">C</text>
<text x="270.8" y="135.4">C</text>
<text x="6.9" y="188.6">D</text>
<text x="170.9" y="188.2">Title</text>
<text x="270.7" y="188.6">D</text>
<text x="170.9" y="196.7">Size</text>
<text x="185.1" y="196.7">Number</text>
<text x="241.8" y="196.7">Revision</text>
<text x="172.3" y="201">A</text>
<text x="170.9" y="205.2">Date:</text>
<text x="170.9" y="208.1">File:</text>
<text x="183.6" y="205.2">1/13/2022</text>
<text x="183.6" y="208.1">C:\Users\..\USB.SchDoc</text>
<text x="227.6" y="205.2">Sheet</text>
<text x="227.6" y="208.1">Drawn By:</text>
<text x="235.3" y="205.2">of</text>
<text x="37.7" y="212.3">1</text>
<text x="104.8" y="212.3">2</text>
<text x="172.3" y="212.3">3</text>
<text x="239.5" y="212.3">4</text>
</g>
<g font-size="2.6" fill="#262626">
<text x="146.6" y="46.4">5V</text>
<text x="163.6" y="57.7">5V-USB</text>
<text x="148.8" y="74.8">CBYPASS</text>
<text x="37.7" y="80.4">GND</text>
<text x="64.6" y="83.3">GND</text>
<text x="94.9" y="80.4">CBYPASS</text>
<text x="145.4" y="83.3">GND</text>
<text x="190.8" y="80.4">GND</text>
<text x="238.8" y="79">5V</text>
<text x="83" y="88.9">PE0-RX0-USB-TXD</text>
<text x="187.7" y="86.1">5V</text>
<text x="83" y="94.6">GND</text>
<text x="161" y="91.8">PE1-TX0-USB-RXD</text>
<text x="242.8" y="93.2">RST</text>
<text x="37.7" y="97.5">GND</text>
<text x="97.2" y="111.6">TX-LED</text>
<text x="97.2" y="108.8">RX-LED</text>
<text x="159.6" y="111.6">DTR</text>
<text x="57.5" y="117.3">GND</text>
<text x="26.1" y="123">5V-USB</text>
<text x="152.8" y="128.7">GND</text>
<text x="186.6" y="127.3">GND</text>
<text x="212.1" y="127.3">GND</text>
<text x="223.5" y="127.3">GND</text>
<text x="237.7" y="127.3">GND</text>
<text x="249" y="127.3">GND</text>
<text x="77.4" y="154.2">GND</text>
<text x="94.4" y="154.2">GND</text>
</g>
<g font-size="2.6" fill="#0e0e0e">
<text x="153.9" y="45">Obs: P/ testes com alimentacao via placa(nao soldar caso nao use)</text>
<text x="153.9" y="47.8">Uso de alimentacao interna(n USB) requer mudar o ID descriptor USB para id 0(self powered)</text>
<text x="153.9" y="50.6">O software para tal esta disponivel no site da FTDI.</text>
<text x="149.1" y="54.6">R60</text>
<text x="149.1" y="57.4">NC</text>
<text x="170.6" y="66">C46</text>
<text x="184.8" y="66">C47</text>
<text x="196.1" y="66">C48</text>
<text x="12.1" y="69.1">J9</text>
<text x="12.1" y="66.3">USB</text>
<text x="114.2" y="69.1">U15</text>
<text x="170.6" y="68.8">100nF</text>
<text x="184.8" y="68.8">100nF</text>
<text x="196.1" y="68.8">10uF</text>
<text x="168.1" y="77.6">USBRX</text>
<text x="155.8" y="83.3">100nF</text>
<text x="156.4" y="80.1">C49</text>
<text x="168.1" y="83.3">SMT</text>
<text x="168.1" y="80.4">TestPad</text>
<text x="51.8" y="88.9">C50</text>
<text x="241.2" y="87.2">R66</text>
<text x="253.2" y="87.5">RSTP</text>
<text x="51.8" y="91.8">47pF</text>
<text x="62.8" y="90.9">R67</text>
<text x="62.8" y="95.5">27R</text>
<text x="91.5" y="91.8">R69</text>
<text x="100" y="91.8">4.7K</text>
<text x="150.7" y="90.9">R68</text>
<text x="150.7" y="95.5">10K</text>
<text x="190.2" y="94.3">R70</text>
<text x="210.6" y="93.2">Q3</text>
<text x="241.2" y="90.1">100K</text>
<text x="253.2" y="93.2">SMT</text>
<text x="253.2" y="90.3">TestPad</text>
<text x="43.3" y="100.3">90ohm</text>
<text x="62.8" y="99.4">R72</text>
<text x="79.7" y="98.4">USBTX</text>
<text x="91.5" y="97.5">R71</text>
<text x="100" y="97.5">10K</text>
<text x="190.2" y="97.2">4.7K</text>
<text x="204.6" y="100.6">C51</text>
<text x="210.6" y="96.1">2N7002LT1G</text>
<text x="226.9" y="97.1">D</text>
<text x="51.8" y="106">C53</text>
<text x="62.8" y="104">27R</text>
<text x="94.3" y="105.7" transform="rotate(-180 94.3 105.7)">TestPad</text>
<text x="94.3" y="102.8" transform="rotate(-180 94.3 102.8)">SMT</text>
<text x="172.3" y="103.1">Q4</text>
<text x="172.3" y="106">2N7002LT1G</text>
<text x="190" y="105.6">D</text>
<text x="222" y="102.4">G</text>
<text x="226.9" y="104.6">S</text>
<text x="231.9" y="103.1">C52</text>
<text x="231.9" y="106">100nF</text>
<text x="254.6" y="103.1">RST</text>
<text x="43.5" y="111.3">FB2</text>
<text x="51.8" y="108.8">47pF</text>
<text x="185" y="110.9">G</text>
<text x="190" y="113.1">S</text>
<text x="204.6" y="108.5">100nF</text>
<text x="215.7" y="108.5">R73</text>
<text x="215.7" y="111.3">10K</text>
<text x="43.5" y="114.2">Ferrite</text>
<text x="77.3" y="123">1</text>
<text x="80.1" y="120.1">AM-ORIG</text>
<text x="83" y="123">A</text>
<text x="86.4" y="125.8">D13</text>
<text x="94.3" y="123">1</text>
<text x="97.2" y="120.1">AM-ORIG</text>
<text x="100" y="123">A</text>
<text x="103.4" y="125.8">D14</text>
<text x="114.2" y="125.8">FT231XS-U</text>
<text x="77.3" y="131.5">2</text>
<text x="83" y="131.5">K</text>
<text x="94.3" y="131.5">2</text>
<text x="100" y="131.5">K</text>
<text x="12.1" y="134.3">Obs: Nao Soldar FB2 caso seja usada alimentao interna</text>
<text x="12.1" y="137.2">de 5V</text>
<text x="81" y="136.9">R74</text>
<text x="98" y="136.9">R75</text>
<text x="104.2" y="137.2">Corrente dos leds depende da configuracao de corrente do CBUS</text>
<text x="200.7" y="132.9">Obs: Circ Rst poderia ser feito com apenas um PMOS ou NMOS,</text>
<text x="200.7" y="135.8">mas essa topologia reutiliza mosfets que ja estavam sendo</text>
<text x="81" y="139.7">1K</text>
<text x="98" y="139.7">1K</text>
<text x="200.7" y="138.6">utilizados no projeto, e apresenta uma saida mais limpa</text>
<text x="200.7" y="141.4">sem picos acima de VCC no NMOS(ver sim. LT Spice).</text>
</g>
</svg>
